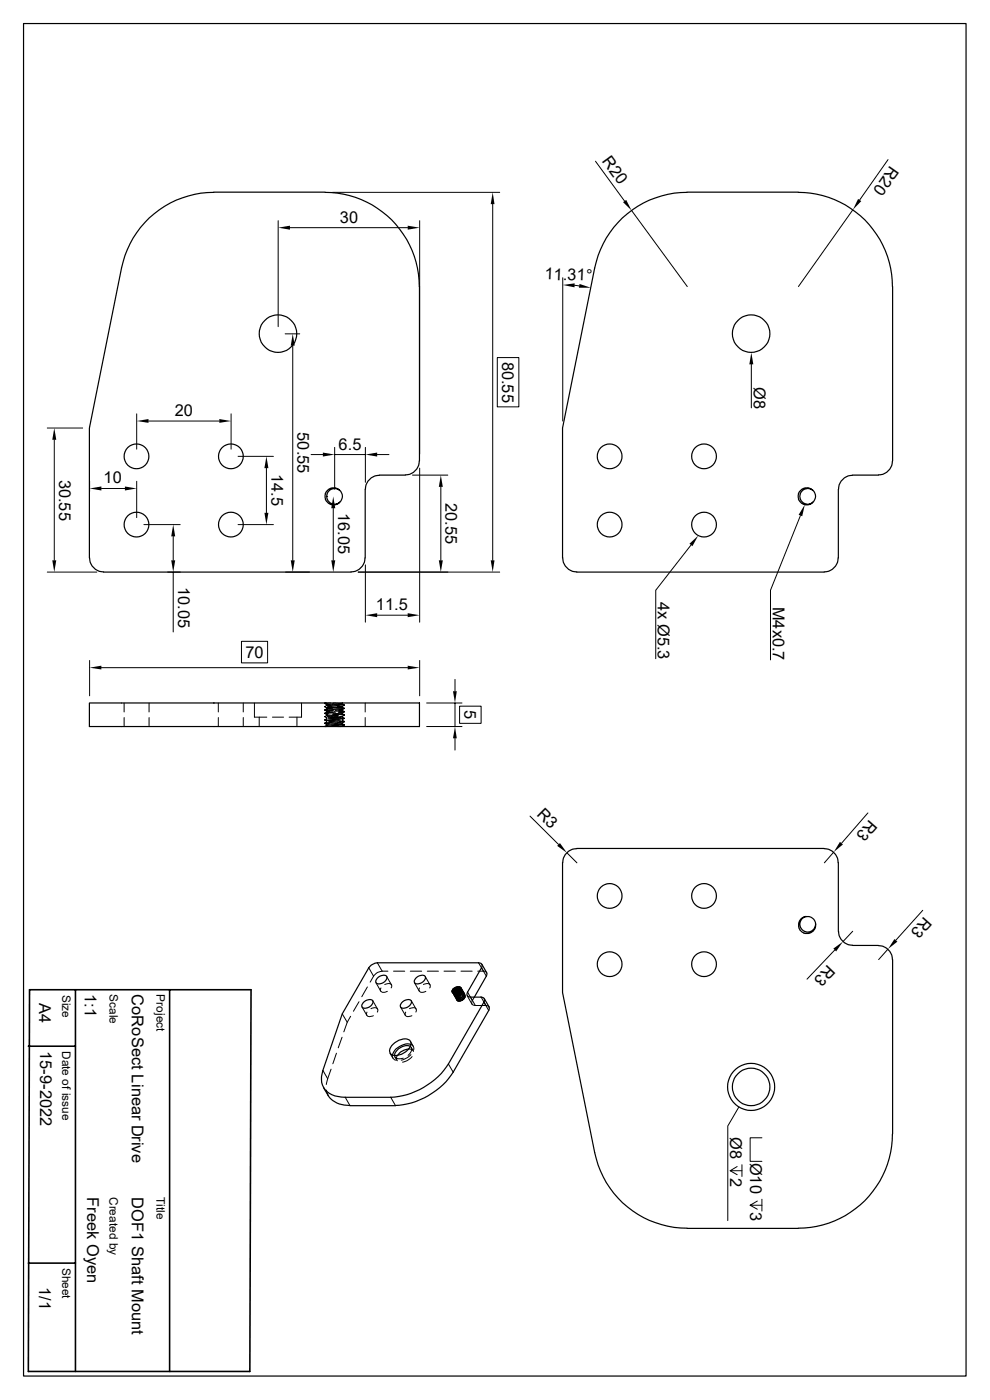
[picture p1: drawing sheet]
<svg xmlns="http://www.w3.org/2000/svg" width="210mm" height="297mm" viewBox="0 0 210 297" stroke-linecap="round" stroke-linejoin="round" font-family="sans-serif">
<g fill="none" stroke="#000" stroke-width=".25">
<path d="M5 5h199.9v286.9h-199.9zM88.9 60.8a20 20 0 0 0-19.9-20h-23.6a20 20 0 0 0-19.6 16.1l-6.8 33.9v27.6a3 3 0 0 0 3 2.9M89 60.8v37M88.9 97.8a3 3 0 0 1-2.9 3M69 105.8l.7 1 .7 .3 1.1-.1 .6-.4M69 104.8l.4-.7 .5-.4 .5-.2 1.2 .2a1.8 1.8 0 0 1 .5 2.9M69 104.8v1M72.1 104.1l-.9-.5-.9 .2-.7 .6-.3 .8 .3 1 .7 .6 1.1 .1 .7-.3M77.4 118.4a3 3 0 0 1-2.9 2.9M77.5 103.8v14.6M86 100.8h-5.5a3 3 0 0 0-3 3M119.4 118.4a3 3 0 0 0 2.9 2.9"/>
<path d="M169.4 105.8l.7 1 .7 .3 1.1-.1 .5-.4M169.4 104.8l.4-.7 .5-.4 .5-.2 1.2 .2a1.8 1.8 0 0 1 .4 2.9M169.4 104.8v1M172.4 104.1l-.9-.5-.8 .2-.8 .6-.2 .8 .2 1 .8 .6 1 .1 .7-.3M177.8 103.8v14.6a3 3 0 0 1-3 2.9M186.4 100.8a3 3 0 0 0 2.9-3l.1-37a20 20 0 0 0-20.1-20h-23.5a20.1 20.1 0 0 0-19.6 16.1l-6.9 33.9v27.6M186.4 100.8h-5.6a3 3 0 0 0-2.9 3M22 121.4h52.5M122.3 121.4h52.5M19 149.1h70v5h-70zM119.3 183v27.6l6.9 33.9a20 20 0 0 0 19.6 16.1M122.3 180a3 3 0 0 0-2.9 3"/>
<path d="M122.3 180h52.5M169.7 197.3l.9 .7M169.7 197.3l-.3-.7 .1-.9 .3-.6 .8-.6 .4-.1-.9 .5-.4 1 .1 .8 .6 .7 .7 .3 1.2-.2 .5-.5 .2-1-.1 .9-.5 .7-.9 .4h-1M171.1 194.5a1.68 1.68 0 0 1 1.9 1.5M174.8 180a3 3 0 0 1 3 3v14.6M177.9 197.6a3 3 0 0 0 2.9 2.9M77.3 212.5l.9-.4a.65 .65 0 0 1 .9 .2 .65 .65 0 0 1-.3 .9 1.46 1.46 0 0 1-2 .4v-.4zM80.2 207.3l1-.4a.65 .65 0 0 1 .8 .3 .65 .65 0 0 1-.2 .9 1.46 1.46 0 0 1-2 .3l-.1-.3zM85.4 212.5l1-.4a.65 .65 0 0 1 .8 .2 .65 .65 0 0 1-.2 .9 1.46 1.46 0 0 1-2 .4l-.1-.4zM88.4 207.3l.9-.4a.65 .65 0 0 1 .9 .3 .65 .65 0 0 1-.2 .9 1.46 1.46 0 0 1-2.1 .3v-.3zM95.9 210.4l.2 .3M96.8 209.4l-.7 .5-.1 .6"/>
<path d="M96.9 209.7l-.4 .2M97 209.9l-.4 .3M97 209.4l.5 .1v.5M97.2 210.2l-.4 .2M97.4 210.1l-.8 .5M97.5 210.1l-.6 .1-.4 .4M97.5 209.9l-.7 .1-.5 .6M97.5 209.9l-.5 .6-.4 .2-.5-.1M97.6 209.8l-.9 .2-.4 .6M97.6 209.6h-.8l-.6 .5a.41 .41 0 0 0 .2 .5 .41 .41 0 0 0 .5-.1l.6-.6M97.6 209.7l-.6-.1-.3 .2-.5 .4v.3M97.6 209.6l-.7-.2-.5 .2-.4 .4-.1 .4"/>
<path d="M102.1 211.5h-2.3a.67 .67 0 0 1-.6-.3 .67 .67 0 0 1 0-.7l3-5.2a.67 .67 0 0 0 0-.7 .67 .67 0 0 0-.7-.3h-21.4a2.65 2.65 0 0 0-1.9 1l-5.6 9.8-4.1 12a3.9 3.9 0 0 0 3.2 5.5l1.5 .2h9.7a15.7 15.7 0 0 0 12.2-7.1l7.6-13.1a.67 .67 0 0 0 0-.7 .67 .67 0 0 0-.7-.4M102.2 204.6l1.1 1.8M102.7 211.9l1.1 1.7M103.2 206.4v.7l-2.6 4.4M103.7 213.7v.7l-7.6 13.1a15.7 15.7 0 0 1-12.2 7M180.8 200.6h5.6M186.4 200.6a3 3 0 0 1 2.9 3l.1 37a20 20 0 0 1-20.1 20M68.6 230.7a6.2 6.2 0 0 0 2 2.8l1.3 .7 2.4 .3M74.3 234.6h9.6M83.4 221.5a3.2 3.2 0 0 1 3.5-.8 1.71 1.71 0 0 1-.8 2.4 2.84 2.84 0 0 1-3.2 .5l-.1-.2a1.64 1.64 0 0 1 .6-1.9zM86.7 222.5a3.4 3.4 0 0 0-2.4 1.4M87 222a2.7 2.7 0 0 0-3.3 1.9"/>
<path d="M87.2 221.6a3.6 3.6 0 0 0-4 2.2M145.8 260.6h23.5"/>
<circle cx="59" cy="70.8" r="4"/>
<circle cx="159.4" cy="70.8" r="4"/>
<circle cx="28.9" cy="96.8" r="2.62"/>
<circle cx="49" cy="96.8" r="2.62"/>
<circle cx="129.3" cy="96.8" r="2.62"/>
<circle cx="149.3" cy="96.8" r="2.62"/>
<circle cx="28.9" cy="111.3" r="2.62"/>
<circle cx="49" cy="111.3" r="2.62"/>
<circle cx="129.3" cy="111.3" r="2.62"/>
<circle cx="149.3" cy="111.3" r="2.62"/>
<circle cx="129.3" cy="190.1" r="2.62"/>
<circle cx="149.4" cy="190.1" r="2.62"/>
<circle cx="129.3" cy="204.6" r="2.62"/>
<circle cx="149.4" cy="204.6" r="2.62"/>
<circle cx="159.3" cy="230.6" r="4"/>
<circle cx="159.3" cy="230.6" r="5"/>
</g>
<g fill="none" stroke="#000" stroke-width=".21">
<path d="M126.3 34.2l6.2 8.5M188.4 33.9l-6 8.5M59 46.8v22.5M61.5 48.3h25M70.5 40.8h35.5M89 46.8v49.5M104.5 43.3v75.6M119.4 58.9v30.4M134 44.7l11.8 16.1M180.9 44.5l-11.5 16.3M60.5 70.8h3.1M62.1 73.3v45.6"/>
<path d="M105.5 75.9h4.6v10.4h-4.6zM121.9 60.5l1 .2M159.4 77.3v9.2M10 90.8h7.5M11.5 93.3v25.6M29 87.8v7.5M31.5 89.3h15M49 87.8v7.5M50.5 96.8h7.5M56.5 99.3v9.5M66 96.4h2.5M71 94.9v8.9"/>
<path d="M71 96.4h6.5M77.5 94.9v7.4M80 96.4h2.5M89 99.3v32.7M19 102.1v2.2M21.5 103.6h5M29 102.1v7.7M30.5 111.3h7.7M36.7 113.8v5.1M50.5 111.3h7.5M69.2 105.3h.3M70.7 107.8v11.1"/>
<path d="M77.5 119.8v12.2M87.5 100.8h7.5M93.5 103.3v15.6M146.6 115.6l-7.5 9.6v14.5M169.8 109.4l-6.4 15.8v14.8M10 121.4h10.5M35.6 121.4h2.6M36.7 121.4v12.7M51.2 136.1h5.6v4.5h-5.6zM60.6 121.4h5.1M76 121.4h30M80 130.5h6.5"/>
<path d="M19 140.1v7.5M21.5 141.6h65M26.3 149.1v1.9M26.3 152.2v1.9M31.6 149.1v1.9M31.6 152.2v1.9M46.3 149.1v1.9M46.3 152.2v1.9M51.6 149.1v1.9M51.6 152.2v1.9M54 149.1v3h2.6M55 152.1v2"/>
<path d="M57.8 152.1h2.4M63 152.1v2M64 149.1v3h-2.7M68.9 154.1h.1M68.9 149.9h.1M68.9 150.6l.4 .3M68.9 150l.4 .2v.2l-.4 .2M69 149.1l-.1 .2 .4 .2v.2M69.2 152.7h-.3l2.1 .2M69.3 150.9v.2l-.4 .2 .4 .3v.2M69.3 151.8l-.4 .2 .4 .3v.2l-.4 .2 .4 .3v.2M69.3 153.2l-.4 .2 .4 .3v.2l-.4 .2"/>
<path d="M69.3 149.6l-.4 .3M69.3 149.1l-.4 .1 .5 .1M69.3 151.8l2.3 .2M69.3 150l2.4 .2M69.4 152.7l-.5 .1 1.9 .2M69.4 150.5l-.5 .1 1.8 .1M69.5 151.6h-.2l2.2 .2M69.5 150l2.4 .1M69.6 152.1l2.3 .2M69.6 152.4l2.3 .1M69.6 150.6l-.7 .1 1.7 .1M69.7 152.6l2.4 .1"/>
<path d="M69.7 152.1l2.4 .1M69.8 151l-.5 .1 1.9 .2M69.9 150.8l-.6 .1 1.8 .2M70 153.1l2.3 .2M70.1 153.3l2.4 .2M70.1 149.1l-1.2 .1 .4 .1M70.2 150.2l-.9 .2 1.4 .1 2.3-.2h-.1M70.3 153.3l-1.4 .1 1 .1M70.3 150.1l-1 .1 1.4 .1M70.4 153.8l2.2 .3h-2M70.4 149.4l2.4 .2M70.5 153.3l-1.6 .2 .8 .1"/>
<path d="M70.6 151.2l-1.7 .1 .7 .1M70.6 149.5l-1.3 .1 1.1 .2M70.6 149.4l2.4 .1M70.7 149.1l1.9 .2-.8 .1M70.7 151.5l2.3 .2M70.7 151.2l-1.8 .1 .6 .2M70.7 149.3l-1.4 .2 .9 .1M70.8 151.5l2.2 .1-.1 .1M70.9 153.6l2.1 .2-.2 .1M71.1 153.6l1.9 .2h-.4M71.4 149.7l1.2 .1-1.1 .2M71.5 153.9l-2.6 .2 2.7-.1"/>
<path d="M71.5 149.9l1.1 .1-1.2 .2M71.6 153.7l-2.2 .2M71.7 151.8l-2.4 .1M71.8 153.5l-2.4 .2M71.8 150.9l1.2 .1-1.1 .1M71.8 151.8l-2.3 .2M71.8 150.4l.8 .1-1.5 .2M71.9 149.7l-2.4 .1M71.9 150.8l1.1 .2-1.2 .1M72 150.6l.6 .1-1.6 .2M72 153l1 .1-1.3 .1M72.1 149.7l-2.4 .2"/>
<path d="M72.1 153l-2.4 .1M72.2 153l.8 .1-1.5 .1M72.2 152.7l-2.4 .2M72.3 151.2l.3 .1-1.9 .1M72.4 151.4h.2l-2.1 .2M72.5 152.2l-2.4 .2M72.6 152l-2.4 .2M72.6 149.1l-.7 .1M72.6 149.8v.2l.4 .2-.4 .3v.2l.4 .3M72.6 152.1l.4 .3-.4 .3v.1l.4 .3-.4 .3M72.6 153.3v.2l.4 .3-.4 .3M72.6 149.1v.2l.4 .2"/>
<path d="M72.6 149.1h.1M72.6 151.9v.2M72.8 152.4l-2.4 .2M72.9 152.4l-2.3 .2M73 150.3l-2.4 .2M73 149.6l-.4 .3M73 151l-.4 .3v.1l.4 .3M73 151.7l-.4 .3M77.5 149.1v1.9M77.5 152.2v1.9M89 140.1v7.5M90.5 154.1h7.5"/>
<path d="M90.5 149.1h7.5M96.5 144.1v2.5M96.5 149.1v5M96.5 156.6v2.5M97.5 149.8h4.6v3.7h-4.6zM112.4 173.1l6.1 6.1M184.1 172.5l-5.6 6.4M120.3 180.9l2.1 2.1M176.9 180.8l-2 2.2M180.9 197.6l-2.1 2.2M195.7 193.1l-5.7 6.4M72.6 215.1l1.1 1.8"/>
<path d="M74.4 215.6l-.7 1.3-.8 2M76.2 212.5l-1.2 2M76.8 213.6l1 1.8M77.9 214.7a.66 .66 0 0 0 .1 .8 .66 .66 0 0 0 .8 .1l.4-.1M77.9 209.4l-1.1 2.1M78.2 205.3l1 1.8M78.7 214a.83 .83 0 0 1 .9-.2 .83 .83 0 0 1 .5 .7v.2M79.1 212.3l1 1.8M79.2 207.1l-.7 1.3M79.8 208.5l1 1.8M80.1 204.3l1 1.7M80.8 209.6a.66 .66 0 0 0 .1 .8 .66 .66 0 0 0 .8 .1l.5-.2"/>
<path d="M81.1 206a2.33 2.33 0 0 0-1.9 1.1M81.1 206h1.2M81.6 208.9a.9 .9 0 0 1 1.5 .3l-.1 .4M82 207.2l1.1 1.8M83.5 206h2.4M85 213.6l1 1.8M86.1 214.7a.63 .63 0 0 0 0 .8 .63 .63 0 0 0 .9 .1l.4-.1M86.9 214a.83 .83 0 0 1 .8-.2 .83 .83 0 0 1 .6 .7l-.1 .2M87 206h2.5M87.2 212.3l1.1 1.8M87.9 208.5l1 1.8M89 209.6a.66 .66 0 0 0 .1 .8 .66 .66 0 0 0 .8 .1l.4-.2"/>
<path d="M89.8 208.9a.83 .83 0 0 1 .9-.3 .83 .83 0 0 1 .6 .7l-.2 .3M90.2 207.2l1 1.8M90.6 206h2.4M94.2 206h2.4M95.9 210.5l.2 .1M96.1 210.7h.1M96.2 210.9v.1M96.2 209.7l-.3 .4v.3M96.3 210.7l.1 .1M96.4 211.2h.1M96.4 210.9l.1 .1M96.5 209.9l-.4 .4a.5 .5 0 0 0 .3 .6 .5 .5 0 0 0 .6-.1l.4-.2"/>
<path d="M96.5 210.6a.46 .46 0 0 0 .2 .5 .46 .46 0 0 0 .6-.1M96.5 211.5h.1M96.6 210.6l-.1 .4M96.6 211.2v.1M96.6 210.2l-.4 .4 .1 .5 .6 .1 .6-.4M96.6 210.5l.6-.4h.7l.4 .3-.1 .5M96.6 211.7h.1M96.7 211.5h.1M96.8 210.4l-.4 .5a.63 .63 0 0 0 .4 .5 .63 .63 0 0 0 .7-.2l.2-.1M96.8 212h.1M96.8 210l-.5 .5a.48 .48 0 0 0 .2 .6 .48 .48 0 0 0 .6-.1l.2-.1M96.8 209.4l.7-.1 .3 .2"/>
<path d="M96.9 209.7l.7-.1 .4 .2M96.9 211.7v.1M96.9 211l.6-.3 .6-.1 .5 .3-.1 .5M96.9 211.9a.63 .63 0 0 0 .5 .5 .63 .63 0 0 0 .6-.2M96.9 212.2h.1M97 209.9l.8-.1 .3 .3M97 212h.1M97.1 210.6l-.5 .4-.1 .5 .6 .2 .5-.2M97.1 211.1l-.2 .2a.41 .41 0 0 0 .2 .6 .41 .41 0 0 0 .6-.2l.6-.6M97.2 210.2l.8-.1 .3 .4M97.2 211.5l-.3 .4M97.2 211.5l-.2 .3a.49 .49 0 0 0 .2 .6 .49 .49 0 0 0 .6-.1l.5-.3 .3-.5"/>
<path d="M97.2 210.8l.5-.2 .7 .1 .2 .5-.3 .4M97.3 211.1l-.1 .1a.43 .43 0 0 0-.3 .6 .43 .43 0 0 0 .7 0l.6-.4M97.3 209.3l.5 .2v.5l-.3 .4-.7 .5M97.4 210.4l-.5 .2-.3 .4a.46 .46 0 0 0 .1 .6 .46 .46 0 0 0 .6 0M97.4 210.1h.2a.47 .47 0 0 1 .4 .3 .47 .47 0 0 1-.1 .5M97.5 210.1h.2a.38 .38 0 0 1 .3 .6M97.5 209.9a.53 .53 0 0 1 .4 .5 .53 .53 0 0 1-.4 .5M97.5 210.6l-.7 .5a.38 .38 0 0 0 .1 .5 .38 .38 0 0 0 .5-.1l.3-.1M97.6 209.7l.1 .1v.5l-.9 .6a.34 .34 0 0 1-.3 0 .34 .34 0 0 1-.2-.3M97.6 209.6v.4l-.4 .4-.6 .3-.4-.2M97.6 209.6l.1 .4-.3 .6-.7 .3-.3-.1-.1-.2M97.6 209.8l.3 .3"/>
<path d="M97.7 209.8h.1M97.7 210.9l-.6 .3-.3 .5 .1 .4h.7M97.7 211.1l.5-.1 .4 .3-.2 .6-.4 .3M97.8 210.6l-.6 .2-.4 .4a.45 .45 0 0 0 .2 .5 .45 .45 0 0 0 .6-.2M97.8 206h2.4M98 210.3h.1M98 209.9l.1 .2-.1 .7-.7 .5-.6 .1M98 210l-.2-.4h-.5l-.8 .2-.4 .5M98 211.1l.6 .2M98 210.4l-.6-.1-.8 .5a.3 .3 0 0 0 0 .4 .3 .3 0 0 0 .3 .1h.1M98.1 210.8l-.9 .3-.4 .4a.39 .39 0 0 0 0 .5 .39 .39 0 0 0 .4 .1M98.1 210.5l.1 .1"/>
<path d="M98.2 210.6l-.4-.2-.8 .2-.4 .4v.3l.2 .1M98.2 210.9l.2 .1v.3l-.4 .5-.5 .3-.5-.2M98.2 210.3h.1M98.2 210.4l.2 .3-.1 .6-.5 .4-.8 .2M98.3 210.7v.1M98.4 211l.1 .4-.2 .3-.8 .5a.34 .34 0 0 1-.4-.4M98.4 210.6h.1M98.4 210.7l-.1 .4-.5 .6-.5 .2-.6-.1M98.5 210.8h.1M98.6 211.2v.1M98.6 211.3l-.6-.2-.8 .4M98.6 211.3a.72 .72 0 0 1-.6 .9"/>
<path d="M98.6 211l.1 .1M98.7 211.2l-.3 .7-.5 .4-.7 .1-.3-.3v-.2M99.1 211.2l1 1.8M99.2 210.5l1 1.8M99.8 211.5l1 1.8M100.2 212.3a.64 .64 0 0 0-.1 .7 .64 .64 0 0 0 .7 .3M100.6 211.5l-.4 .8M100.8 213.3h2.3M101.3 206h1.3M101.5 204.3l1.1 1.7M102.1 211.5l1 1.8M102.2 205.3l1 1.8"/>
<path d="M102.6 206l.3 .1 .4 .3M102.7 212.6l1 1.8M103.1 213.3l.7 .3M177.1 201.5l-5.9 6.2M188.4 201.3l-2 2.3M68.5 227.1l1 1.8M69.3 231.3l.3 1.2M69.5 228.9l-.3 1.2M70.2 226.8l-.7 2.1M71.4 223.4l-.8 2.3M72.6 220l-.8 2.3M73.2 232.8l1.1 1.8"/>
<path d="M82.7 223.4l.7 1.1M82.9 232.8l1 1.8M83.2 223.8a.96 .96 0 0 0 .7 1.1M83.7 223.9a1.25 1.25 0 0 0 1.9 .6M83.8 224.2l.4 .7M84.3 223.9l-.2 .5 .2 .6M86.7 222.5l.8 .2 .2 .4M87 222a1.26 1.26 0 0 1-.4 1.9M87.1 220.9l.6 1.1M87.2 221.6a.91 .91 0 0 1 .6 1.1M87.2 223.7l-.8 .7-1.3 .5M87.2 222.2l.5 .7"/>
<path d="M87.4 224.2l-1.1 .8-.9 .3M95.1 225.7l1 1.8M156.8 234.8l-2.4 4.1v20.1M154.9 248.4l1.5 .8M156.4 247.5l-1.5 .9h2.5M157.4 247.1v2.5M159.1 255.7l1.6 .8M160.7 254.8l-1.6 .9h2.5M161.6 241.4h-2.5v5h2.5M161.6 254.4v2.5"/>
</g>
<path d="M6.3 210h47l-.3 81h-47zM16 210v81M36 210v81M6 222h10M6 268h10" fill="none" stroke="#000" stroke-width=".34"/>
<g fill="#000">
<path d="M59 48.3l2.5-.4v.8zM86.5 47.9l2.5 .4-2.5 .4zM104.5 40.8l.4 2.5h-.8zM132.2 42.9l.6-.5 1.2 2.3zM182 42.2l.7 .5-1.8 1.8zM62.1 70.8l.4 2.5h-.8zM119.4 60.5l2.5-.4v.9zM122.9 60.2l2.4 .8h-2.5zM159.4 74.8l.4 2.5h-.8zM11.5 90.8l.4 2.5h-.8zM29 89.3l2.5-.4v.8zM46.5 88.9l2.5 .4-2.5 .4z"/>
<path d="M56.5 96.8l.4 2.5h-.8zM68.5 96l2.5 .4-2.5 .5zM77.5 96.4l2.5-.4v.9zM11.1 118.9h.8l-.4 2.5zM19 103.6l2.5-.4v.9zM26.5 103.2l2.5 .4-2.5 .5zM36.7 111.3l.5 2.5h-.9zM36.3 118.9h.9l-.5 2.5zM56.1 108.8h.8l-.4 2.5zM61.7 118.9h.8l-.4 2.5zM70.7 105.3l.4 2.5h-.8zM70.3 118.9h.8l-.4 2.5z"/>
<path d="M93.5 100.8l.4 2.5h-.8zM93.1 118.9h.8l-.4 2.5zM104.1 118.9h.8l-.4 2.5zM146.3 115.4l1.8-1.8-1.2 2.3zM170.7 107.1l-.5 2.4-.8-.3zM77.5 130.5l2.5-.4v.8zM86.5 130.1l2.5 .4-2.5 .4zM19 141.6l2.5-.4v.8zM86.5 141.2l2.5 .4-2.5 .4zM96.1 146.6h.8l-.4 2.5zM96.5 154.1l.4 2.5h-.8zM118.2 179.5l.6-.6 1.5 2z"/>
<path d="M178.2 178.6l.6 .6-1.9 1.6zM189.7 199.2l.7 .6-2 1.5zM176.8 201.3l2-1.5-1.4 2z"/>
</g>
<g font-size="3.5">
<text x="127.6" y="34.2" transform="rotate(54 127.6 34.2)">R20</text>
<text x="188.8" y="35.1" transform="rotate(125 188.8 35.1)">R20</text>
<text x="72.1" y="47.3">30</text>
<text x="115.5" y="59.2" transform="rotate(2 115.5 59.2)">11.31°</text>
<text x="106.6" y="76.7" transform="rotate(90 106.6 76.7)">80.55</text>
<text x="159.9" y="82" transform="rotate(90 159.9 82)">Ø8</text>
<text x="37.1" y="88.3">20</text>
<text x="63.1" y="91.7" transform="rotate(90 63.1 91.7)">50.55</text>
<text x="71.8" y="95.4">6.5</text>
<text x="12.6" y="101.7" transform="rotate(90 12.6 101.7)">30.55</text>
<text x="57.6" y="100.5" transform="rotate(90 57.6 100.5)">14.5</text>
<text x="22" y="102.6">10</text>
<text x="94.5" y="106.7" transform="rotate(90 94.5 106.7)">20.55</text>
<text x="71.7" y="108.8" transform="rotate(90 71.7 108.8)">16.05</text>
<text x="37.8" y="124.5" transform="rotate(90 37.8 124.5)">10.05</text>
<text x="79.8" y="129.5">11.5</text>
<text x="139.6" y="127.7" transform="rotate(90 139.6 127.7)">4x Ø5.3</text>
<text x="164" y="128.7" transform="rotate(90 164 128.7)">M4x0.7</text>
<text x="52.1" y="139.6">70</text>
<text x="98.6" y="150.7" transform="rotate(90 98.6 150.7)">5</text>
<text x="113.7" y="172.9" transform="rotate(45 113.7 172.9)">R3</text>
<text x="184.4" y="173.7" transform="rotate(131 184.4 173.7)">R3</text>
<text x="196" y="194.3" transform="rotate(132 196 194.3)">R3</text>
<text x="175.6" y="204.6" transform="rotate(134 175.6 204.6)">R3</text>
<text x="8.3" y="212.9" transform="rotate(90 8.3 212.9)">A4</text>
<text x="18" y="210.9" transform="rotate(90 18 210.9)">1:1</text>
<text x="28" y="210.9" transform="rotate(90 28 210.9)">CoRoSect Linear Drive</text>
<text x="8.5" y="223" transform="rotate(90 8.5 223)">15-9-2022</text>
<text x="154.9" y="241.3" transform="rotate(90 154.9 241.3)">Ø8</text>
<text x="154.9" y="249.9" transform="rotate(90 154.9 249.9)">2</text>
<text x="159.1" y="246.6" transform="rotate(90 159.1 246.6)">Ø10</text>
<text x="18.5" y="254" transform="rotate(90 18.5 254)">Freek Oyen</text>
<text x="28" y="254" transform="rotate(90 28 254)">DOF1 Shaft Mount</text>
<text x="159.1" y="257.2" transform="rotate(90 159.1 257.2)">3</text>
<text x="8.3" y="273" transform="rotate(90 8.3 273)">1/1</text>
</g>
<g font-size="2.5">
<text x="13.2" y="211" transform="rotate(90 13.2 211)">Size</text>
<text x="23.2" y="210.9" transform="rotate(90 23.2 210.9)">Scale</text>
<text x="33.2" y="210.9" transform="rotate(90 33.2 210.9)">Project</text>
<text x="13.2" y="223" transform="rotate(90 13.2 223)">Date of issue</text>
<text x="23.2" y="254" transform="rotate(90 23.2 254)">Created by</text>
<text x="33.2" y="254" transform="rotate(90 33.2 254)">Title</text>
<text x="13.2" y="269" transform="rotate(90 13.2 269)">Sheet</text>
</g>
</svg>
